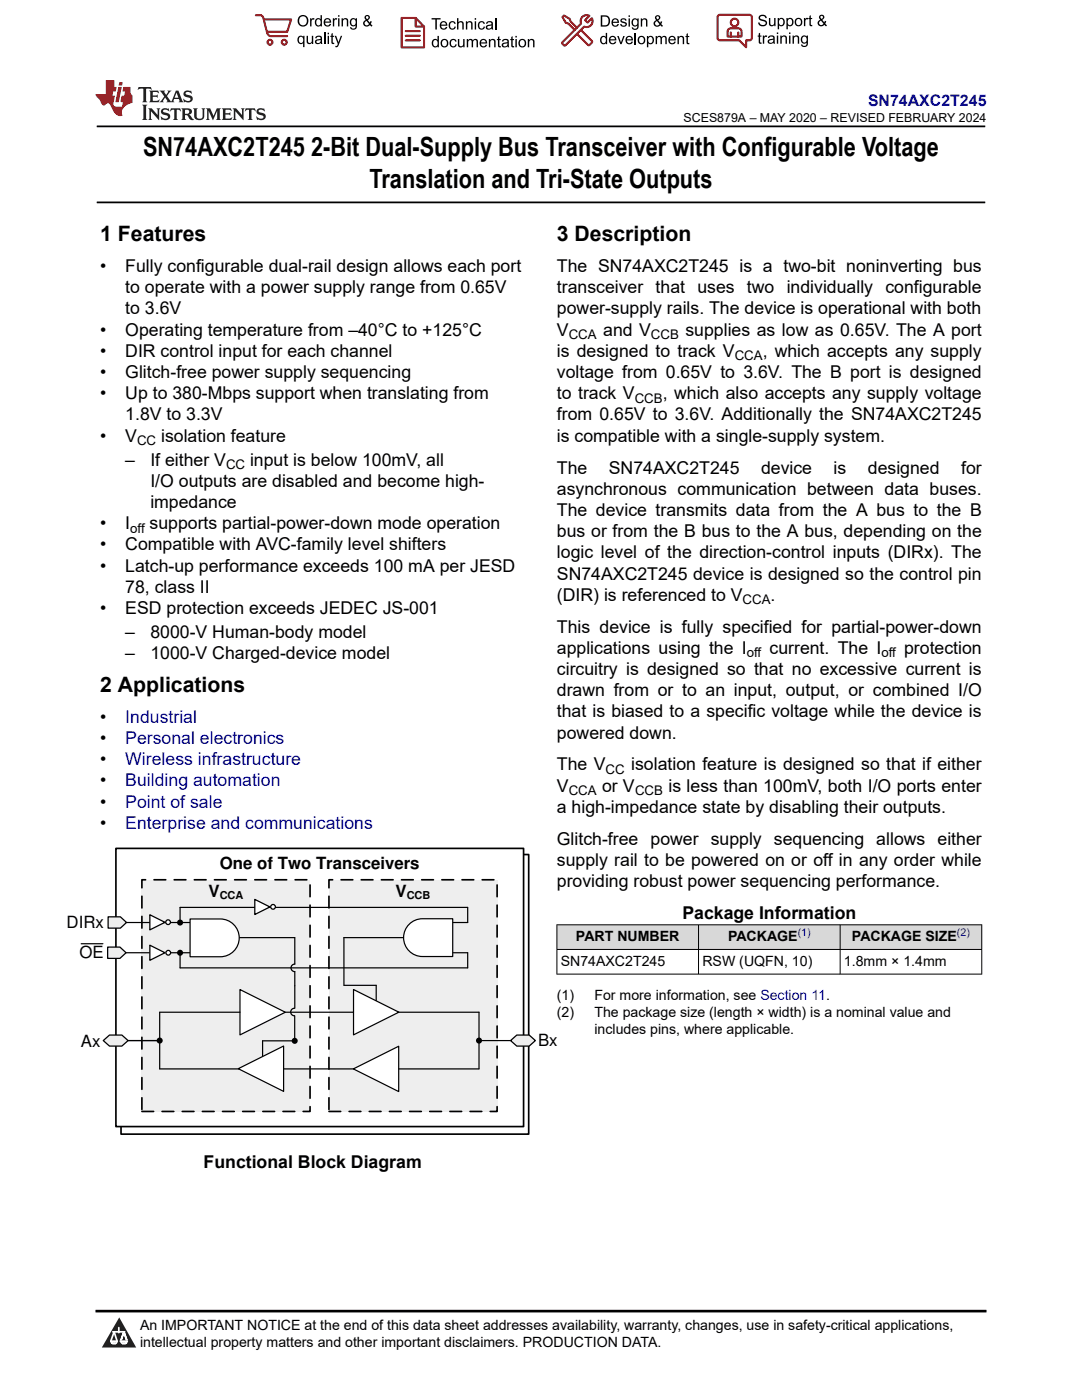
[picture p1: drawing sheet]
<svg xmlns="http://www.w3.org/2000/svg" width="216mm" height="279mm" viewBox="0 0 216 279" stroke-linecap="round" stroke-linejoin="round" font-family="sans-serif">
<path d="M19.3 25.2h177.3M19.3 40.4h177.3" fill="none" stroke="#000" stroke-width=".35"/>
<path d="M24.2 170.5h81.3v55.8h-81.3z" fill-rule="evenodd" fill="#fff"/>
<path d="M24.2 170.5h81.3v55.8h-81.3z" fill="none" stroke="#000" stroke-width=".34"/>
<path d="M23.1 169.3h81.4v55.5h-81.4z" fill-rule="evenodd" fill="#fff"/>
<path d="M23.1 169.3h81.4v55.5h-81.4z" fill="none" stroke="#000" stroke-width=".34"/>
<path d="M65.6 175.6h33.6v46.2h-33.6z" fill-rule="evenodd" fill="#eee"/>
<path d="M65.6 175.6h33.6v46.2h-33.6z" fill="none" stroke="#000" stroke-width=".34" stroke-dasharray="2.3 1.7"/>
<path d="M28.3 175.6h33.6v46.2h-33.6z" fill-rule="evenodd" fill="#eee"/>
<path d="M28.3 175.6h33.6v46.2h-33.6z" fill="none" stroke="#000" stroke-width=".34" stroke-dasharray="2.3 1.7"/>
<path d="M47.9 197.5l9 4.5-9 4.5z" fill="#fff"/>
<path d="M47.9 197.5l9 4.5-9 4.5zM95.6 202v11.3" fill="none" stroke="#000" stroke-width=".24"/>
<path d="M70.5 213.3l9.1-4.5v9z" fill="#fff"/>
<path d="M16.2 188.3h4.3M25.2 190.1h4.6M25.3 184.1h12.6M35.9 184.1v-3h57.4v3M35.9 190.1v3.1h57.4v-3.1M47.7 187.1h11.1v5.3M58.8 193.9v2.8M80.5 187.1h-11.9v9.5M31.9 202v11.3h38.6M56.9 202h13.6M70.5 213.3l9.1-4.5v9z" fill="none" stroke="#000" stroke-width=".24"/>
<g fill="#000">
<circle cx="35.9" cy="190.1" r=".6"/>
<circle cx="35.9" cy="184.1" r=".6"/>
<circle cx="31.9" cy="207.7" r=".6"/>
</g>
<path d="M58.8 192.4a.75 .75 0 0 0-.7 .8 .75 .75 0 0 0 .7 .7" fill="none" stroke="#000" stroke-width=".25"/>
<path d="M29.9 182.6l3 1.5-3 1.5z" fill="#fff"/>
<path d="M29.9 182.6l3 1.5-3 1.5z" fill="none" stroke="#000" stroke-width=".25"/>
<path d="M29.9 188.6l3 1.5-3 1.5z" fill="#fff"/>
<path d="M29.9 188.6l3 1.5-3 1.5z" fill="none" stroke="#000" stroke-width=".25"/>
<path d="M33.6 190.1h4.3M58.8 196.7v4.5" fill="none" stroke="#000" stroke-width=".24"/>
<path d="M20.6 207.7l1.2-1.1h2.5l1.3 1.1-1.3 1.1h-2.5z" fill-rule="evenodd" fill="#eee"/>
<path d="M20.6 207.7l1.2-1.1h2.5l1.3 1.1-1.3 1.1h-2.5z" fill="none" stroke="#000" stroke-width=".25"/>
<path d="M21.6 183h2.4l1.2 1.1-1.2 1.1h-2.4z" fill-rule="evenodd" fill="#eee"/>
<path d="M21.6 183h2.4l1.2 1.1-1.2 1.1h-2.4z" fill="none" stroke="#000" stroke-width=".25"/>
<path d="M25.6 207.7h6.3M95.6 207.7h6.3" fill="none" stroke="#000" stroke-width=".24"/>
<circle cx="95.6" cy="207.7" r=".6" fill="#000"/>
<path d="M21.5 189h2.4l1.3 1.1-1.3 1.2h-2.4z" fill-rule="evenodd" fill="#eee"/>
<path d="M21.5 189h2.4l1.3 1.1-1.3 1.2h-2.4z" fill="none" stroke="#000" stroke-width=".25"/>
<path d="M101.9 207.7l1.2-1.1h2.5l1.2 1.1-1.2 1.1h-2.5z" fill-rule="evenodd" fill="#eee"/>
<path d="M101.9 207.7l1.2-1.1h2.5l1.2 1.1-1.2 1.1h-2.5z" fill="none" stroke="#000" stroke-width=".25"/>
<path d="M70.5 197.5l9.1 4.5-9.1 4.5z" fill="#fff"/>
<path d="M70.5 197.5l9.1 4.5-9.1 4.5zM79.5 202h16.1" fill="none" stroke="#000" stroke-width=".24"/>
<circle cx="33.5" cy="184" r=".47" fill="#fff"/>
<circle cx="33.5" cy="184" r=".47" fill="none" stroke="#000" stroke-width=".25"/>
<path d="M25.6 207.7h6.3" fill="none" stroke="#000" stroke-width=".24"/>
<path d="M37.9 183.4h6.1a3.8 3.8 0 0 1 3.7 3.8 3.8 3.8 0 0 1-3.7 3.7h-6.1z" fill-rule="evenodd" fill="#fff"/>
<path d="M37.9 183.4h6.1a3.8 3.8 0 0 1 3.7 3.8 3.8 3.8 0 0 1-3.7 3.7h-6.1z" fill="none" stroke="#000" stroke-width=".24"/>
<path d="M81.6 184.5a3.8 3.8 0 0 1 2.7-1.1h6v7.5h-6a3.8 3.8 0 0 1-3.5-2.3 3.8 3.8 0 0 1 .8-4.1z" fill-rule="evenodd" fill="#fff"/>
<path d="M81.6 184.5a3.8 3.8 0 0 1 2.7-1.1h6v7.5h-6a3.8 3.8 0 0 1-3.5-2.3 3.8 3.8 0 0 1 .8-4.1zM90.4 184.1h2.9M90.4 190.1h2.9" fill="none" stroke="#000" stroke-width=".24"/>
<path d="M47.5 213.3l9.1-4.5v9z" fill="#fff"/>
<path d="M47.5 213.3l9.1-4.5v9zM58.8 207.7h-6.4v3" fill="none" stroke="#000" stroke-width=".24"/>
<circle cx="58.8" cy="207.7" r=".6" fill="#000"/>
<circle cx="33.6" cy="190.1" r=".47" fill="#fff"/>
<g fill="none" stroke="#000" stroke-width=".25">
<path d="M58.8 201.2a.75 .75 0 0 0-.8 .8 .75 .75 0 0 0 .8 .7"/>
<circle cx="33.6" cy="190.1" r=".47"/>
</g>
<path d="M68.7 196.6h6.4v3.1M58.8 202.7v5" fill="none" stroke="#000" stroke-width=".24"/>
<path d="M50.8 179.5l3.1 1.5-3.1 1.5z" fill="#fff"/>
<path d="M50.8 179.5l3.1 1.5-3.1 1.5z" fill="none" stroke="#000" stroke-width=".25"/>
<circle cx="54.5" cy="181" r=".47" fill="#fff"/>
<circle cx="54.5" cy="181" r=".47" fill="none" stroke="#000" stroke-width=".25"/>
<path d="M31.9 202h16M79.6 213.3h16" fill="none" stroke="#000" stroke-width=".24"/>
<g fill="#d8d8d8">
<path d="M111.1 184.6h84.8v4.9h-84.8z" fill-rule="evenodd"/>
<path d="M111.2 184.6h28.1v4.8h-28.1z" fill-rule="evenodd"/>
<path d="M139.4 184.6h28.2v4.8h-28.2z" fill-rule="evenodd"/>
<path d="M167.7 184.6h28.1v4.8h-28.1z" fill-rule="evenodd"/>
</g>
<path d="M111.1 184.6h84.9M111.1 189.5h84.9M111.1 194.4h84.9M111.1 184.5v10M139.4 184.5v10M167.6 184.5v10M195.9 184.5v10" fill="none" stroke="#000" stroke-width=".2"/>
<path d="M0 0h215.9v23.8h-215.9z" fill-rule="evenodd" fill="#fff"/>
<path d="M27.7 17.4l-.2 .6 .5-.3h.6v.1v2.2l-.2 .4h1l-.2-.4v-2.2v-.1h.5l.5 .3-.1-.6zM29.8 18.1l.2 .4v1.5l-.2 .4h1.9l.1-.6a1.08 1.08 0 0 1-1.3 .2v-.7h.6l.4 .2v-.6l-.4 .2h-.6v-.6l.2-.1a1 1 0 0 1 1 .2l-.1-.5zM31.8 18.1l1 1.1-1 1.2h.9l-.2-.2 .4-.7 .5 .7-.2 .2h1.6l-.2-.2 .1-.4h1l.1 .4-.1 .2h.9l-.2-.3-.8-2h-.5l-1 2.2-.8-1.1 .9-1.1h-.8l.2 .2-.5 .7-.3-.7 .1-.2zM35.2 18.5l.4 1h-.8zM36.8 18.2a.65 .65 0 0 0-.2 .7 .65 .65 0 0 0 .6 .5l.7 .2 .1 .2a.79 .79 0 0 1-.7 .4 .79 .79 0 0 1-.7-.5l.1 .7 .2-.1a.93 .93 0 0 0 1.1 .1 .93 .93 0 0 0 .4-1 1.46 1.46 0 0 0-1.2-.6l-.1-.3a1.09 1.09 0 0 1 1.2 .2l-.2-.6-.1 .1-.6-.2zM28.4 20.9l.2 .4v2.3l-.2 .3h1l-.2-.3v-2.3l.2-.4zM29.6 21.6l.2 .4v1.6l-.2 .3h.8l-.3-.3v-1.4l1.7 1.8v-2l.2-.4h-.8l.2 .2 .1 1.1-1.2-1.3zM32.3 21.8a.65 .65 0 0 0-.2 .7 .65 .65 0 0 0 .7 .4l.6 .2 .1 .2a.79 .79 0 0 1-.7 .4 .79 .79 0 0 1-.7-.5l.1 .7 .2-.1a.93 .93 0 0 0 1.1 .1 .93 .93 0 0 0 .4-.9 1.46 1.46 0 0 0-1.2-.6l-.1-.4a1.09 1.09 0 0 1 1.2 .2l-.2-.6-.1 .1-.6-.1zM34.1 21.6l-.1 .7a.63 .63 0 0 1 .7-.4l.1 1.7-.3 .3h1l-.2-.3v-1.7a.66 .66 0 0 1 .8 .4l-.1-.7zM36.2 21.6l.2 .4v1.6l-.2 .3h.9l-.2-.2v-.7h.5l.1 .2a.79 .79 0 0 0 1.2 .6l-1-.9a.61 .61 0 0 0 .6-.6 .61 .61 0 0 0-.5-.6zM36.9 21.9h.2a.47 .47 0 0 1 .5 .1 .47 .47 0 0 1 .1 .5l-.2 .2h-.6zM38.5 21.6l.2 .2a2.27 2.27 0 0 0 .4 2 1.04 1.04 0 0 0 1.7-.7v-1.3l.2-.2h-.8l.2 .4v1.1a.6 .6 0 0 1-.6 .6 .6 .6 0 0 1-.6-.6v-1.1l.3-.4zM41.1 21.6l.2 .4v1.6l-.2 .3h.7l-.2-.3v-1.5l.9 1.9 .8-1.9v1.5l-.2 .3h1l-.3-.3v-1.6l.3-.4h-.8l-.7 1.5-.7-1.5zM44.3 21.6l.2 .4v1.6l-.2 .3h1.9l.1-.5a1.09 1.09 0 0 1-1.3 .1v-.6h.6l.4 .1v-.6l-.4 .2h-.6v-.6l.2-.1a1.01 1.01 0 0 1 1 .3l-.1-.6zM46.4 21.6l.3 .4v1.6l-.3 .3h.8l-.2-.3v-1.4l1.6 1.8v-2l.2-.4h-.7l.2 .2v1.1l-1.2-1.3zM49 21.6l-.1 .7a.63 .63 0 0 1 .8-.4v1.7l-.3 .3h1l-.2-.3v-1.7a.66 .66 0 0 1 .8 .4l-.1-.7zM51.4 21.8a.65 .65 0 0 0-.2 .7 .65 .65 0 0 0 .6 .4l.6 .2 .2 .2a.79 .79 0 0 1-.8 .4 .79 .79 0 0 1-.6-.5l.1 .7 .2-.1a.93 .93 0 0 0 1 .1 .93 .93 0 0 0 .5-.9 1.46 1.46 0 0 0-1.3-.6l-.1-.4a1.09 1.09 0 0 1 1.3 .2l-.2-.6-.2 .1-.5-.1z" fill="#231f20"/>
<path d="M21.1 16v2.8h-2.1l.1 .3 .9 1a.95 .95 0 0 0 .9 .9 .59 .59 0 0 1 .6-.4 .59 .59 0 0 1 .5 .4l.4 .8a1.59 1.59 0 0 0 2.1 1.3 1.61 1.61 0 0 1 1-2.2l1-.4-.1-1.5a1.59 1.59 0 0 1-.4-1.6h-1.4l-.2 .9h.5l-.1 .8h-.5l-.2 1v.2l.4 .1-.2 .9h-.6a.73 .73 0 0 1-1.1-.7l.3-1.5h-.5l.2-.8h.5l.2-.9h-.5v-1.4zM23.6 17.4l-.6 3h.7l.6-3zM23.8 16.4l-.1 .7h.7l.1-.7z" fill="#ed1c24"/>
<g fill="#000">
<path d="M59.4 4.2a1.12 1.12 0 0 1 2.2 0 1.12 1.12 0 0 1-2.2 0zM59.9 3.5a.89 .89 0 0 0-.1 1.1 .89 .89 0 0 0 1.1 .4 .88 .88 0 0 0 .3-1.3 .88 .88 0 0 0-1.3-.2z" fill-rule="evenodd"/>
<path d="M59.5 7.3l.5-.2 .5 .3v-.3h.3v2.3h-.3v-.8a.74 .74 0 0 1-1 0 .74 .74 0 0 1-.1-1zM59.8 7.5a.57 .57 0 0 0-.2 .7 .57 .57 0 0 0 .8 .2 .57 .57 0 0 0 .1-.7 .57 .57 0 0 0-.7-.2z" fill-rule="evenodd"/>
<path d="M61.9 3.6h.2v.3l.2-.2 .3-.1 .2 .1-.1 .3a.36 .36 0 0 0-.5 0 .36 .36 0 0 0 0 .4v.9h-.3z" fill-rule="evenodd"/>
<path d="M61.2 7.1h.3v.9a.41 .41 0 0 0 .4 .6 .41 .41 0 0 0 .3-.6v-.9h.3v1.7h-.2v-.3a.58 .58 0 0 1-.7 .3 .58 .58 0 0 1-.4-.6z" fill-rule="evenodd"/>
<path d="M63 3.8l.5-.2 .5 .2v-.8h.2v2.3h-.2v-.2a.75 .75 0 0 1-1-.1 .75 .75 0 0 1-.1-1zM63.2 4a.57 .57 0 0 0-.1 .7 .57 .57 0 0 0 .8 .2 .57 .57 0 0 0 .1-.7 .57 .57 0 0 0-.8-.2z" fill-rule="evenodd"/>
<path d="M63 7.3a.74 .74 0 0 1 1-.1 .74 .74 0 0 1 .3 .9v.7h-.3v-.2a.57 .57 0 0 1-.8 .2 .57 .57 0 0 1-.2-.8l1-.3a.41 .41 0 0 0-.4-.4 .41 .41 0 0 0-.4 .4l-.3-.1zM63.2 8.2a.35 .35 0 0 0 .2 .5 .35 .35 0 0 0 .5-.3l.1-.4z" fill-rule="evenodd"/>
<path d="M65.4 6.5h.3v.3h-.3zM65.4 7.1h.3v1.7h-.3z" fill-rule="evenodd"/>
<path d="M64.8 3.8a.76 .76 0 0 1 .9-.1 .76 .76 0 0 1 .4 .8h-1.2a.47 .47 0 0 0 .3 .6 .47 .47 0 0 0 .6-.4l.3 .1a.82 .82 0 0 1-1.3 .3 .82 .82 0 0 1 0-1.3zM65 4l-.1 .3h.9l-.3-.4z" fill-rule="evenodd"/>
<path d="M66.4 3.6h.3v.3l.1-.2 .4-.1 .1 .1-.1 .3a.36 .36 0 0 0-.4 0 .36 .36 0 0 0-.1 .4v.9h-.3z" fill-rule="evenodd"/>
<path d="M66.1 6.7l.3-.1v.5h.3v.3h-.3v.9l.1 .2h.2v.3a.41 .41 0 0 1-.4-.1 .41 .41 0 0 1-.2-.4v-.9h-.2v-.3h.2z" fill-rule="evenodd"/>
<path d="M66.8 7.1h.3l.4 1.4 .5-1.4h.3l-.6 1.7a.57 .57 0 0 1-.8 .6v-.3a.37 .37 0 0 0 .5-.3z" fill-rule="evenodd"/>
<path d="M67.5 3h.2v.3h-.2zM67.5 3.6h.2v1.7h-.2z" fill-rule="evenodd"/>
<path d="M68.2 3.6h.2v.3a.58 .58 0 0 1 .7-.3 .58 .58 0 0 1 .4 .7v1h-.3v-1a.4 .4 0 0 0-.4-.5 .4 .4 0 0 0-.4 .6v.9h-.2z" fill-rule="evenodd"/>
<path d="M70 3.8l.5-.2 .5 .2v-.2h.2v1.5a.71 .71 0 0 1-.5 .8 .71 .71 0 0 1-.8-.5h.2a.46 .46 0 0 0 .6 .3 .46 .46 0 0 0 .3-.6 .78 .78 0 0 1-1.1-.2 .78 .78 0 0 1 .1-1.1zM70.2 4a.53 .53 0 0 0-.1 .8 .53 .53 0 0 0 .8 0 .54 .54 0 0 0 0-.7 .54 .54 0 0 0-.7-.1z" fill-rule="evenodd"/>
<path d="M72.9 3.1a.53 .53 0 0 1 .8 .1 .53 .53 0 0 1-.3 .8l.4 .5 .1-.3 .3 .1-.2 .5 .3 .3-.2 .2-.3-.3a.71 .71 0 0 1-1.2 .1 .71 .71 0 0 1 .4-1.1l-.3-.5zM73 3.5a.3 .3 0 0 0 .6 0 .3 .3 0 0 0-.6 0zM72.9 4.3a.45 .45 0 0 0 0 .7 .45 .45 0 0 0 .7-.2l-.5-.6z" fill-rule="evenodd"/>
<path d="M86.1 3.6h1.8v.3h-.7v2h-.3v-2h-.8z" fill-rule="evenodd"/>
<path d="M86.3 8l.5-.2 .5 .2v-.8h.3v2.2h-.3v-.2a.76 .76 0 0 1-1 0 .76 .76 0 0 1-.1-1zM86.6 8.1a.58 .58 0 0 0-.2 .8 .58 .58 0 0 0 .8 .2 .58 .58 0 0 0 .1-.8 .58 .58 0 0 0-.7-.2z" fill-rule="evenodd"/>
<path d="M88.2 7.9a.81 .81 0 0 1 1.1 .2 .81 .81 0 0 1-.2 1.1 .81 .81 0 0 1-1.1-.1l-.1-.8zM88.3 8.1a.57 .57 0 0 0 0 .9 .57 .57 0 0 0 .8 0 .57 .57 0 0 0 0-.8 .57 .57 0 0 0-.8-.1z" fill-rule="evenodd"/>
<path d="M88 4.4a.77 .77 0 0 1 .9-.1 .77 .77 0 0 1 .4 .8h-1.3a.48 .48 0 0 0 .4 .6 .48 .48 0 0 0 .6-.3h.3a.83 .83 0 0 1-1.3 .4 .83 .83 0 0 1 0-1.4zM88.2 4.6l-.2 .3h1l-.3-.4z" fill-rule="evenodd"/>
<path d="M89.7 4.4a.7 .7 0 0 1 1.2 .3l-.2 .1a.45 .45 0 0 0-.6-.3 .45 .45 0 0 0-.3 .6 .45 .45 0 0 0 .3 .6 .45 .45 0 0 0 .6-.4h.3a.76 .76 0 0 1-1.1 .6 .76 .76 0 0 1-.3-1.1z" fill-rule="evenodd"/>
<path d="M89.9 8a.7 .7 0 0 1 1.2 .3h-.3a.45 .45 0 0 0-.5-.3 .45 .45 0 0 0-.3 .6 .45 .45 0 0 0 .3 .6 .45 .45 0 0 0 .6-.4l.2 .1a.76 .76 0 0 1-1 .5 .76 .76 0 0 1-.4-1.1z" fill-rule="evenodd"/>
<path d="M91.2 3.6h.3v.8a.59 .59 0 0 1 .7-.2 .59 .59 0 0 1 .3 .7v1h-.2v-1a.4 .4 0 0 0-.5-.4 .4 .4 0 0 0-.3 .5v.9h-.3z" fill-rule="evenodd"/>
<path d="M91.4 7.8h.2v.9a.41 .41 0 0 0 .5 .5 .41 .41 0 0 0 .3-.5v-.9h.3v1.6h-.3v-.2a.58 .58 0 0 1-.7 .3 .58 .58 0 0 1-.3-.7z" fill-rule="evenodd"/>
<path d="M93 4.2h.2v.3a.59 .59 0 0 1 .7-.3 .59 .59 0 0 1 .4 .7v1h-.3v-1a.41 .41 0 0 0-.4-.5 .41 .41 0 0 0-.4 .6v.9h-.2z" fill-rule="evenodd"/>
<path d="M93.1 7.8h.3v.2a.56 .56 0 0 1 1 0 .54 .54 0 0 1 .6-.2 .54 .54 0 0 1 .4 .5v1.1h-.3v-1a.34 .34 0 0 0-.3-.4 .34 .34 0 0 0-.4 .3v1.1h-.3v-1a.38 .38 0 0 0-.5-.4 .38 .38 0 0 0-.2 .6v.8h-.3z" fill-rule="evenodd"/>
<path d="M94.7 3.6h.3v.3h-.3zM94.7 4.2h.3v1.7h-.3z" fill-rule="evenodd"/>
<path d="M95.5 4.4a.7 .7 0 0 1 1.3 .3l-.3 .1a.45 .45 0 0 0-.6-.3 .45 .45 0 0 0-.3 .6 .45 .45 0 0 0 .3 .6 .45 .45 0 0 0 .6-.4h.3a.76 .76 0 0 1-1.1 .6 .76 .76 0 0 1-.3-1.1z" fill-rule="evenodd"/>
<path d="M95.9 8a.77 .77 0 0 1 .9-.2 .77 .77 0 0 1 .4 .9h-1.2a.48 .48 0 0 0 .3 .5 .48 .48 0 0 0 .6-.3h.3a.83 .83 0 0 1-1.3 .4 .83 .83 0 0 1 0-1.3zM96.1 8.1l-.1 .4h.9l-.2-.5z" fill-rule="evenodd"/>
<path d="M97.5 7.8h.3v.2a.59 .59 0 0 1 .7-.2 .59 .59 0 0 1 .4 .6v1h-.3v-1a.41 .41 0 0 0-.5-.4 .41 .41 0 0 0-.3 .5v.9h-.3z" fill-rule="evenodd"/>
<path d="M97.1 4.4a.74 .74 0 0 1 1-.1 .74 .74 0 0 1 .3 .9v.7h-.3v-.2a.59 .59 0 0 1-.8 .2 .59 .59 0 0 1-.3-.8l1.1-.3a.42 .42 0 0 0-.4-.4 .42 .42 0 0 0-.5 .4l-.2-.1zM97.3 5.3a.36 .36 0 0 0 .2 .5 .36 .36 0 0 0 .5-.2l.1-.5z" fill-rule="evenodd"/>
<path d="M99.4 7.4l.2-.2v.6h.3v.2h-.3v1l.1 .2h.2l.1 .2a.41 .41 0 0 1-.5 0 .41 .41 0 0 1-.1-.4v-1h-.2v-.2h.2z" fill-rule="evenodd"/>
<path d="M100.3 8a.74 .74 0 0 1 .9-.2 .74 .74 0 0 1 .3 .9l.1 .7h-.3v-.2a.59 .59 0 0 1-.8 .3 .59 .59 0 0 1-.3-.8l1-.3a.42 .42 0 0 0-.3-.4 .42 .42 0 0 0-.5 .3h-.3zM100.5 8.8a.36 .36 0 0 0 .1 .5 .36 .36 0 0 0 .5-.2l.2-.5z" fill-rule="evenodd"/>
<path d="M102 7.4l.3-.2v.6h.3v.2h-.3v1l.1 .2h.2v.2a.41 .41 0 0 1-.5 0 .41 .41 0 0 1-.1-.4v-1h-.2v-.2h.2z" fill-rule="evenodd"/>
<path d="M102.8 7.2h.3v.3h-.3zM102.8 7.8h.3v1.6h-.3z" fill-rule="evenodd"/>
<path d="M103.7 7.9a.81 .81 0 0 1 1.1 .2 .81 .81 0 0 1-.1 1.1 .81 .81 0 0 1-1.2-.1v-.8zM103.9 8.1a.57 .57 0 0 0-.1 .9 .57 .57 0 0 0 .8 0 .57 .57 0 0 0 0-.8 .57 .57 0 0 0-.7-.1z" fill-rule="evenodd"/>
<path d="M105.3 7.8h.3v.2a.59 .59 0 0 1 .7-.2 .59 .59 0 0 1 .4 .6v1h-.3v-1a.41 .41 0 0 0-.5-.4 .41 .41 0 0 0-.3 .5v.9h-.3z" fill-rule="evenodd"/>
<path d="M119.9 3.1h.7a1.12 1.12 0 0 1 1.1 1.1 1.12 1.12 0 0 1-1 1.1h-.8zM120.2 3.3v1.7h.4a.86 .86 0 0 0 .8-.8 .86 .86 0 0 0-.8-.9z" fill-rule="evenodd"/>
<path d="M119.9 7.4l.5-.3 .5 .3v-.8h.2v2.2h-.2v-.2a.75 .75 0 0 1-1 0 .75 .75 0 0 1-.1-1zM120.1 7.5a.57 .57 0 0 0-.1 .8 .57 .57 0 0 0 .8 .2 .57 .57 0 0 0 .1-.8 .57 .57 0 0 0-.8-.2z" fill-rule="evenodd"/>
<path d="M121.7 7.4a.76 .76 0 0 1 .9-.2 .76 .76 0 0 1 .4 .9h-1.2a.47 .47 0 0 0 .3 .5 .47 .47 0 0 0 .6-.3h.3a.82 .82 0 0 1-1.3 .4 .82 .82 0 0 1 0-1.3zM121.9 7.5l-.1 .3h.9l-.3-.4z" fill-rule="evenodd"/>
<path d="M122.2 3.9a.76 .76 0 0 1 .9-.2 .76 .76 0 0 1 .4 .9h-1.2a.47 .47 0 0 0 .4 .5 .47 .47 0 0 0 .5-.3h.3a.82 .82 0 0 1-1.3 .4 .82 .82 0 0 1 0-1.3zM122.5 4l-.2 .3h.9l-.2-.4z" fill-rule="evenodd"/>
<path d="M123.9 3.8a.71 .71 0 0 1 1.1 .3h-.2a.32 .32 0 0 0-.4-.3 .32 .32 0 0 0-.3 .4h.1a.75 .75 0 0 1 .9 .8 .72 .72 0 0 1-.7 .3 .72 .72 0 0 1-.7-.5h.3a.36 .36 0 0 0 .4 .4 .36 .36 0 0 0 .3-.5 .8 .8 0 0 1-.9-.7z" fill-rule="evenodd"/>
<path d="M123.2 7.2h.3l.4 1.3 .5-1.3h.3l-.7 1.6h-.2z" fill-rule="evenodd"/>
<path d="M125.4 3.1h.3v.3h-.3zM125.4 3.7h.3v1.6h-.3z" fill-rule="evenodd"/>
<path d="M125 7.4a.76 .76 0 0 1 .9-.2 .76 .76 0 0 1 .4 .9h-1.2a.47 .47 0 0 0 .3 .5 .47 .47 0 0 0 .6-.3h.3a.82 .82 0 0 1-1.3 .4 .82 .82 0 0 1 0-1.3zM125.2 7.5l-.1 .3h.9l-.2-.4z" fill-rule="evenodd"/>
<path d="M126.2 3.9l.5-.3 .5 .3v-.2h.2v1.4a.71 .71 0 0 1-.5 .8 .71 .71 0 0 1-.8-.5l.2 .1a.46 .46 0 0 0 .6 .2 .46 .46 0 0 0 .3-.6 .78 .78 0 0 1-1.1-.1 .78 .78 0 0 1 .1-1.1zM126.4 4a.53 .53 0 0 0-.1 .8 .53 .53 0 0 0 .8 0 .54 .54 0 0 0 0-.7 .54 .54 0 0 0-.7-.1z" fill-rule="evenodd"/>
<path d="M127.5 7.3a.8 .8 0 0 1 1.1 .2 .8 .8 0 0 1-.1 1.1 .8 .8 0 0 1-1.2-.1v-.8zM127.7 7.5a.56 .56 0 0 0-.1 .9 .56 .56 0 0 0 .8-.1 .56 .56 0 0 0 0-.7 .56 .56 0 0 0-.7-.1z" fill-rule="evenodd"/>
<path d="M127.9 3.7h.2v.2a.58 .58 0 0 1 .7-.2 .58 .58 0 0 1 .4 .6v1h-.3v-1a.4 .4 0 0 0-.4-.4 .4 .4 0 0 0-.4 .5v.9h-.2z" fill-rule="evenodd"/>
<path d="M129.1 7.2h.2v.2a.72 .72 0 0 1 1-.1 .72 .72 0 0 1 .2 1 .64 .64 0 0 1-.5 .5 .64 .64 0 0 1-.6-.2v.8h-.3zM129.5 7.5a.56 .56 0 0 0-.2 .8 .56 .56 0 0 0 .8 .2 .56 .56 0 0 0 .1-.8 .56 .56 0 0 0-.7-.2z" fill-rule="evenodd"/>
<path d="M130.8 7.2h.3v.2a.55 .55 0 0 1 .9 0 .53 .53 0 0 1 .6-.3 .53 .53 0 0 1 .4 .6v1.1h-.2v-1a.34 .34 0 0 0-.3-.4 .34 .34 0 0 0-.4 .3v1.1h-.3v-1a.37 .37 0 0 0-.5-.4 .37 .37 0 0 0-.2 .6v.8h-.3z" fill-rule="evenodd"/>
<path d="M130.8 3.2a.53 .53 0 0 1 .9 .1 .53 .53 0 0 1-.4 .8l.4 .5 .2-.4 .2 .1-.2 .5 .4 .3-.2 .3-.3-.4a.71 .71 0 0 1-1.2 .1 .71 .71 0 0 1 .3-1.1l-.2-.5zM130.9 3.6a.3 .3 0 0 0 .6 0 .3 .3 0 0 0-.6 0zM130.9 4.3a.45 .45 0 0 0 0 .7 .45 .45 0 0 0 .7-.2l-.5-.6z" fill-rule="evenodd"/>
<path d="M133.6 7.4a.76 .76 0 0 1 .9-.2 .76 .76 0 0 1 .3 .9h-1.2a.47 .47 0 0 0 .4 .5 .47 .47 0 0 0 .6-.3h.2a.82 .82 0 0 1-1.2 .4 .82 .82 0 0 1 0-1.3zM133.8 7.5l-.2 .3h1l-.3-.4z" fill-rule="evenodd"/>
<path d="M135.2 7.2h.2v.2a.58 .58 0 0 1 .7-.2 .58 .58 0 0 1 .4 .6v1h-.3v-1a.4 .4 0 0 0-.4-.4 .4 .4 0 0 0-.3 .5v.9h-.3z" fill-rule="evenodd"/>
<path d="M137 6.8l.3-.2v.6h.2v.2h-.2v1v.2h.2l.1 .2a.41 .41 0 0 1-.5 0 .41 .41 0 0 1-.1-.5v-.9h-.2v-.2h.2z" fill-rule="evenodd"/>
<path d="M151.6 3.1a.88 .88 0 0 1 1.4 .5h-.3a.49 .49 0 0 0-.5-.5 .49 .49 0 0 0-.5 .6l.1 .1a1.06 1.06 0 0 1 1.2 1 .95 .95 0 0 1-.9 .4 .95 .95 0 0 1-.8-.7h.3a.58 .58 0 0 0 .6 .5 .58 .58 0 0 0 .5-.6l-.2-.1a.95 .95 0 0 1-1.1-.9z" fill-rule="evenodd"/>
<path d="M151.4 6.7l.3-.2v.6h.2v.2h-.2v1v.2h.2l.1 .2a.41 .41 0 0 1-.5 0 .41 .41 0 0 1-.1-.5v-.9h-.2v-.2h.2z" fill-rule="evenodd"/>
<path d="M152.2 7.1h.3v.2l.1-.2h.4h.1l-.1 .3a.36 .36 0 0 0-.4 0 .36 .36 0 0 0-.1 .5v.8h-.3z" fill-rule="evenodd"/>
<path d="M153.3 7.3a.74 .74 0 0 1 1-.2 .74 .74 0 0 1 .3 .9l.1 .7h-.3l-.1-.2a.57 .57 0 0 1-.8 .3 .57 .57 0 0 1-.1-.9l.9-.2a.41 .41 0 0 0-.4-.4 .41 .41 0 0 0-.4 .3h-.3zM153.5 8.1a.35 .35 0 0 0 .2 .5 .35 .35 0 0 0 .5-.2l.1-.5z" fill-rule="evenodd"/>
<path d="M153.4 3.6h.3v.9a.41 .41 0 0 0 .4 .5 .41 .41 0 0 0 .4-.5v-.9h.2v1.6h-.2v-.2a.58 .58 0 0 1-.7 .2 .58 .58 0 0 1-.4-.6z" fill-rule="evenodd"/>
<path d="M155 6.5h.3v.3h-.3zM155 7.1h.3v1.6h-.3z" fill-rule="evenodd"/>
<path d="M155.2 3.6h.2v.2a.72 .72 0 0 1 1-.1 .72 .72 0 0 1 .2 1 .64 .64 0 0 1-.5 .5 .64 .64 0 0 1-.6-.2v.8h-.3zM155.6 3.9a.56 .56 0 0 0-.2 .8 .56 .56 0 0 0 .8 .2 .56 .56 0 0 0 .1-.8 .56 .56 0 0 0-.7-.2z" fill-rule="evenodd"/>
<path d="M155.7 7.1h.3v.2a.58 .58 0 0 1 .7-.2 .58 .58 0 0 1 .3 .6v1h-.3v-1a.4 .4 0 0 0-.4-.4 .4 .4 0 0 0-.3 .5v.9h-.3z" fill-rule="evenodd"/>
<path d="M156.9 3.6h.3v.2a.72 .72 0 0 1 .9-.1 .72 .72 0 0 1 .2 1 .64 .64 0 0 1-.4 .5 .64 .64 0 0 1-.7-.2v.8h-.3zM157.3 3.9a.56 .56 0 0 0-.1 .8 .56 .56 0 0 0 .7 .2 .56 .56 0 0 0 .2-.8 .56 .56 0 0 0-.8-.2z" fill-rule="evenodd"/>
<path d="M157.4 6.5h.3v.3h-.3zM157.4 7.1h.3v1.6h-.3z" fill-rule="evenodd"/>
<path d="M158.1 7.1h.3v.2a.58 .58 0 0 1 .7-.2 .58 .58 0 0 1 .4 .6v1h-.3v-1a.4 .4 0 0 0-.5-.4 .4 .4 0 0 0-.3 .5v.9h-.3z" fill-rule="evenodd"/>
<path d="M158.8 3.7a.8 .8 0 0 1 1.1 .2 .8 .8 0 0 1-.1 1.1 .8 .8 0 0 1-1.1-.1l-.1-.8zM159 3.9a.56 .56 0 0 0-.1 .9 .56 .56 0 0 0 .9 0 .56 .56 0 0 0-.1-.8 .56 .56 0 0 0-.7-.1z" fill-rule="evenodd"/>
<path d="M160 7.3l.5-.2 .5 .2v-.2h.2v1.4a.71 .71 0 0 1-.5 .9 .71 .71 0 0 1-.9-.5h.3a.46 .46 0 0 0 .6 .2 .46 .46 0 0 0 .2-.6 .78 .78 0 0 1-1-.1 .78 .78 0 0 1 .1-1.1zM160.2 7.4a.53 .53 0 0 0-.1 .8 .53 .53 0 0 0 .8 0 .54 .54 0 0 0 0-.7 .54 .54 0 0 0-.7-.1z" fill-rule="evenodd"/>
<path d="M160.4 3.6h.3v.2l.1-.2h.4h.1l-.1 .3a.36 .36 0 0 0-.4 0 .36 .36 0 0 0-.1 .5v.8h-.3z" fill-rule="evenodd"/>
<path d="M161.5 3.2l.3-.2v.6h.3v.2h-.3v1v.2h.3v.2a.41 .41 0 0 1-.5 0 .41 .41 0 0 1-.1-.5v-.9h-.2v-.2h.2z" fill-rule="evenodd"/>
<path d="M163.6 3.1a.53 .53 0 0 1 .8 .1 .53 .53 0 0 1-.3 .8l.4 .5 .1-.3h.3l-.2 .5 .3 .3-.2 .3-.3-.3a.71 .71 0 0 1-1.2 .1 .71 .71 0 0 1 .4-1.2l-.3-.5zM163.7 3.5a.3 .3 0 0 0 .5 0 .3 .3 0 0 0-.5 0zM163.6 4.2a.45 .45 0 0 0 0 .8 .45 .45 0 0 0 .7-.3l-.5-.6z" fill-rule="evenodd"/>
</g>
<path d="M64.8 6.5v2.3M98.9 3.6v2.3M126.8 6.6v2.2" fill="none" stroke="#000" stroke-width=".28"/>
<g fill="none" stroke="#de0000" stroke-width=".42">
<path d="M51.1 3l1 .1a1.4 1.4 0 0 1 .6 1.2l.7 2.5a.95 .95 0 0 0 1.1 .4h2.8M52.7 3.9h5.4l-.8 2.4h-4M80.1 3.6h2.8v1.7h1.7v4.2h-4.5zM81 7.1h2.8M81 6.2h2.8M81 8.1h2.8M82.9 3.6l1.7 1.7M115.1 5.5l-1.3-1.2-.1-.5-1.2-.7-.3 .3 .7 1.1 .5 .2 1.3 1.3M115.9 6l2.2 2.2v.3l-.5 .5h-.3l-2.2-2.2zM115.9 6l.7-.7a1.19 1.19 0 0 0 1.3-.3 1.19 1.19 0 0 0 .2-1.4l-.9 .9-.4-.5 .8-.8a1.19 1.19 0 0 0-1.4 .1 1.19 1.19 0 0 0-.2 1.4l-3.8 3.7v.3l.3 .3h.3l2.3-2.2M143.2 3.2l.4-.2h6l.4 .2v4.4l-.2 .4-.9 .1v1.3l-1.4-1.3h-3.9l-.4-.3zM145.4 5.8l.4-.1h1.6a.61 .61 0 0 1 .6 .6v1h-2.8v-1z"/>
<path d="M145.8 6.5v.8M147.3 6.5v.8"/>
<circle cx="53.9" cy="8.4" r=".49"/>
<circle cx="56.7" cy="8.4" r=".49"/>
<circle cx="146.6" cy="4.5" r=".75"/>
</g>
<path d="M0 261.4h215.9v18h-215.9z" fill-rule="evenodd" fill="#fff"/>
<path d="M23.8 262.9l3.4 6h-6.9z" fill="#231f20"/>
<path d="M22.1 267.7h1.3l-.4 .5h-.3a.55 .55 0 0 1-.6-.5z" fill-rule="evenodd" fill="#fff"/>
<path d="M22.1 267.7h1.3l-.4 .5h-.3a.55 .55 0 0 1-.6-.5z" fill="none" stroke="#231f20" stroke-width=".34"/>
<path d="M22.1 267.7h1.3l-.4 .5h-.5zM22.6 265.8h.1M22.6 265.8h2.3zM23.7 265.9h.1M23.7 264.9v1zM24 267.7h.1" fill="none" stroke="#fff" stroke-width=".34"/>
<path d="M24.7 265.8l-.7 1.9z" fill="#fff"/>
<path d="M24.7 265.8l-.7 1.9z" fill="none" stroke="#fff" stroke-width=".34"/>
<path d="M24.7 265.8l.7 1.9z" fill="#fff"/>
<path d="M22.8 265.8l-.7 1.9zM22.8 265.8l.6 1.9zM24.7 265.8l.7 1.9zM25.3 267.7h.1" fill="none" stroke="#fff" stroke-width=".34"/>
<path d="M24.1 267.7h1.3a.65 .65 0 0 1-.6 .5 .65 .65 0 0 1-.7-.5z" fill-rule="evenodd" fill="#fff"/>
<path d="M24.1 267.7h1.3a.65 .65 0 0 1-.6 .5 .65 .65 0 0 1-.7-.5z" fill="none" stroke="#231f20" stroke-width=".34"/>
<path d="M24 267.7h.1M24.1 267.7h1.3l-.4 .5h-.5z" fill="none" stroke="#fff" stroke-width=".34"/>
<path d="M19 261.7h177.8" fill="none" stroke="#000" stroke-width=".53"/>
<g font-size="5.3">
<text x="28.5" y="31.2">SN74AXC2T245</text>
<text x="62.1" y="31.2">2-Bit Dual-Supply Bus Transceiver with Configurable Voltage</text>
<text x="73.7" y="37.5">Translation and Tri-State Outputs</text>
</g>
<g font-size="4.2">
<text x="20" y="48.1">1 Features</text>
<text x="111.1" y="48.1">3 Description</text>
<text x="20" y="138.1">2 Applications</text>
</g>
<g font-size="3.5">
<text x="20" y="54.3">•</text>
<text x="25" y="54.3">Fully configurable dual-rail design allows each port</text>
<text x="25" y="58.5">to operate with a power supply range from 0.65V</text>
<text x="111.1" y="58.5">transceiver that uses two individually configurable</text>
<text x="111.1" y="54.3">The SN74AXC2T245 is a two-bit noninverting bus</text>
<text x="25" y="62.8">to 3.6V</text>
<text x="111.1" y="62.8">power-supply rails. The device is operational with both</text>
<text x="20" y="67">•</text>
<text x="20" y="71.2">•</text>
<text x="25" y="67">Operating temperature from –40°C to +125°C</text>
<text x="25" y="71.2">DIR control input for each channel</text>
<text x="111.1" y="67">V</text>
<text x="111.1" y="71.2">is designed to track V</text>
<text x="120.4" y="67">and V</text>
<text x="136.8" y="67">supplies as low as 0.65V. The A port</text>
<text x="152.2" y="71.2">, which accepts any supply</text>
<text x="20" y="75.5">•</text>
<text x="25" y="75.5">Glitch-free power supply sequencing</text>
<text x="111.1" y="75.5">voltage from 0.65V to 3.6V. The B port is designed</text>
<text x="20" y="79.7">•</text>
<text x="25" y="79.7">Up to 380-Mbps support when translating from</text>
<text x="25" y="83.9">1.8V to 3.3V</text>
<text x="111.1" y="79.7">to track V</text>
<text x="111.1" y="83.9">from 0.65V to 3.6V. Additionally the SN74AXC2T245</text>
<text x="132.2" y="79.7">, which also accepts any supply voltage</text>
<text x="20" y="88.2">•</text>
<text x="25" y="88.2">V</text>
<text x="32.2" y="88.2">isolation feature</text>
<text x="111.1" y="88.2">is compatible with a single-supply system.</text>
<text x="25" y="92.9">–</text>
<text x="30" y="92.9">If either V</text>
<text x="49.9" y="92.9">input is below 100mV, all</text>
<text x="111.1" y="94.5">The</text>
<text x="121.5" y="94.5">SN74AXC2T245</text>
<text x="151.9" y="94.5">device</text>
<text x="166.3" y="94.5">is</text>
<text x="173.2" y="94.5">designed</text>
<text x="191.8" y="94.5">for</text>
<text x="30" y="97.1">I/O outputs are disabled and become high-</text>
<text x="30" y="101.4">impedance</text>
<text x="111.1" y="98.7">asynchronous communication between data buses.</text>
<text x="20" y="105.6">•</text>
<text x="25" y="105.6">I</text>
<text x="29.9" y="105.6">supports partial-power-down mode operation</text>
<text x="111.1" y="103">The device transmits data from the A bus to the B</text>
<text x="111.1" y="107.2">bus or from the B bus to the A bus, depending on the</text>
<text x="20" y="109.8">•</text>
<text x="25" y="109.8">Compatible with AVC-family level shifters</text>
<text x="111.1" y="111.4">logic level of the direction-control inputs (DIRx). The</text>
<text x="20" y="114.1">•</text>
<text x="25" y="114.1">Latch-up performance exceeds 100 mA per JESD</text>
<text x="25" y="118.3">78, class II</text>
<text x="111.1" y="119.9">(DIR) is referenced to V</text>
<text x="111.1" y="115.7">SN74AXC2T245 device is designed so the control pin</text>
<text x="153.8" y="119.9">.</text>
<text x="20" y="122.5">•</text>
<text x="25" y="122.5">ESD protection exceeds JEDEC JS-001</text>
<text x="25" y="127.3">–</text>
<text x="25" y="131.5">–</text>
<text x="30" y="127.3">8000-V Human-body model</text>
<text x="30" y="131.5">1000-V Charged-device model</text>
<text x="111.1" y="126.3">This device is fully specified for partial-power-down</text>
<text x="111.1" y="130.5">applications using the I</text>
<text x="153.6" y="130.5">current. The I</text>
<text x="180.4" y="130.5">protection</text>
<text x="111.1" y="134.7">circuitry is designed so that no excessive current is</text>
<text x="111.1" y="139">drawn from or to an input, output, or combined I/O</text>
<text x="111.1" y="143.2">that is biased to a specific voltage while the device is</text>
<text x="20" y="144.2">•</text>
<text x="20" y="148.5">•</text>
<text x="111.1" y="147.4">powered down.</text>
<text x="20" y="152.7">•</text>
<text x="111.1" y="153.8">The V</text>
<text x="125.9" y="153.8">isolation feature is designed so that if either</text>
<text x="20" y="156.9">•</text>
<text x="20" y="161.2">•</text>
<text x="111.1" y="158">V</text>
<text x="120.1" y="158">or V</text>
<text x="133.4" y="158">is less than 100mV, both I/O ports enter</text>
<text x="20" y="165.4">•</text>
<text x="111.1" y="162.2">a high-impedance state by disabling their outputs.</text>
<text x="111.1" y="168.6">Glitch-free power supply sequencing allows either</text>
<text x="111.1" y="172.8">supply rail to be powered on or off in any order while</text>
<text x="111.1" y="177.1">providing robust power sequencing performance.</text>
<text x="136.2" y="183.4">Package Information</text>
<text x="40.6" y="233">Functional Block Diagram</text>
</g>
<g font-size="3.5" fill="#00f">
<text x="25" y="144.2">Industrial</text>
<text x="25" y="148.5">Personal electronics</text>
<text x="25" y="152.7">Wireless infrastructure</text>
<text x="25" y="156.9">Building automation</text>
<text x="25" y="161.2">Point of sale</text>
<text x="25" y="165.4">Enterprise and communications</text>
</g>
<g font-size="3.4">
<text x="43.9" y="173.4">One of Two Transceivers</text>
<text x="41.6" y="178.9">V</text>
<text x="78.9" y="178.9">V</text>
<text x="13.3" y="185.3">DIRx</text>
<text x="15.9" y="191.2">OE</text>
<text x="16.2" y="208.9">Ax</text>
<text x="107.4" y="208.7">Bx</text>
</g>
<text font-size="3.2" fill="#00f" x="173.2" y="21.1">SN74AXC2T245</text>
<g font-size="2.8">
<text x="114.9" y="187.8">PART NUMBER</text>
<text x="145.3" y="187.8">PACKAGE</text>
<text x="170" y="187.8">PACKAGE SIZE</text>
<text x="111.9" y="192.8">SN74AXC2T245</text>
<text x="140.2" y="192.8">RSW (UQFN, 10)</text>
<text x="168.4" y="192.8">1.8mm × 1.4mm</text>
<text x="111.1" y="199.6">(1)</text>
<text x="111.1" y="202.9">(2)</text>
<text x="118.6" y="199.6">For more information, see Section 11.</text>
<text x="118.6" y="202.9">The package size (length × width) is a nominal value and</text>
<text x="118.6" y="206.3">includes pins, where applicable.</text>
<text x="27.9" y="265.5">An IMPORTANT NOTICE at the end of this data sheet addresses availability, warranty, changes, use in safety-critical applications,</text>
<text x="27.9" y="268.9">intellectual property matters and other important disclaimers. PRODUCTION DATA.</text>
</g>
<g font-size="2.6">
<text x="113.5" y="67.7">CCA</text>
<text x="129.9" y="67.7">CCB</text>
<text x="146.6" y="71.9">CCA</text>
<text x="126.7" y="80.4">CCB</text>
<text x="27.4" y="88.9">CC</text>
<text x="45.1" y="93.6">CC</text>
<text x="26" y="106.3">off</text>
<text x="148.2" y="120.6">CCA</text>
<text x="149" y="131.2">off</text>
<text x="175.9" y="131.2">off</text>
<text x="120.8" y="154.5">CC</text>
<text x="113.5" y="158.7">CCA</text>
<text x="126.7" y="158.7">CCB</text>
</g>
<text font-size="2.5" x="136.4" y="24.3">SCES879A – MAY 2020 – REVISED FEBRUARY 2024</text>
<g font-size="2.2">
<text x="43.8" y="179.4">CCA</text>
<text x="81.2" y="179.4">CCB</text>
</g>
<g font-size="2.1" fill="#00f">
<text x="159.2" y="186.9">(1)</text>
<text x="191" y="186.9">(2)</text>
</g>
</svg>
